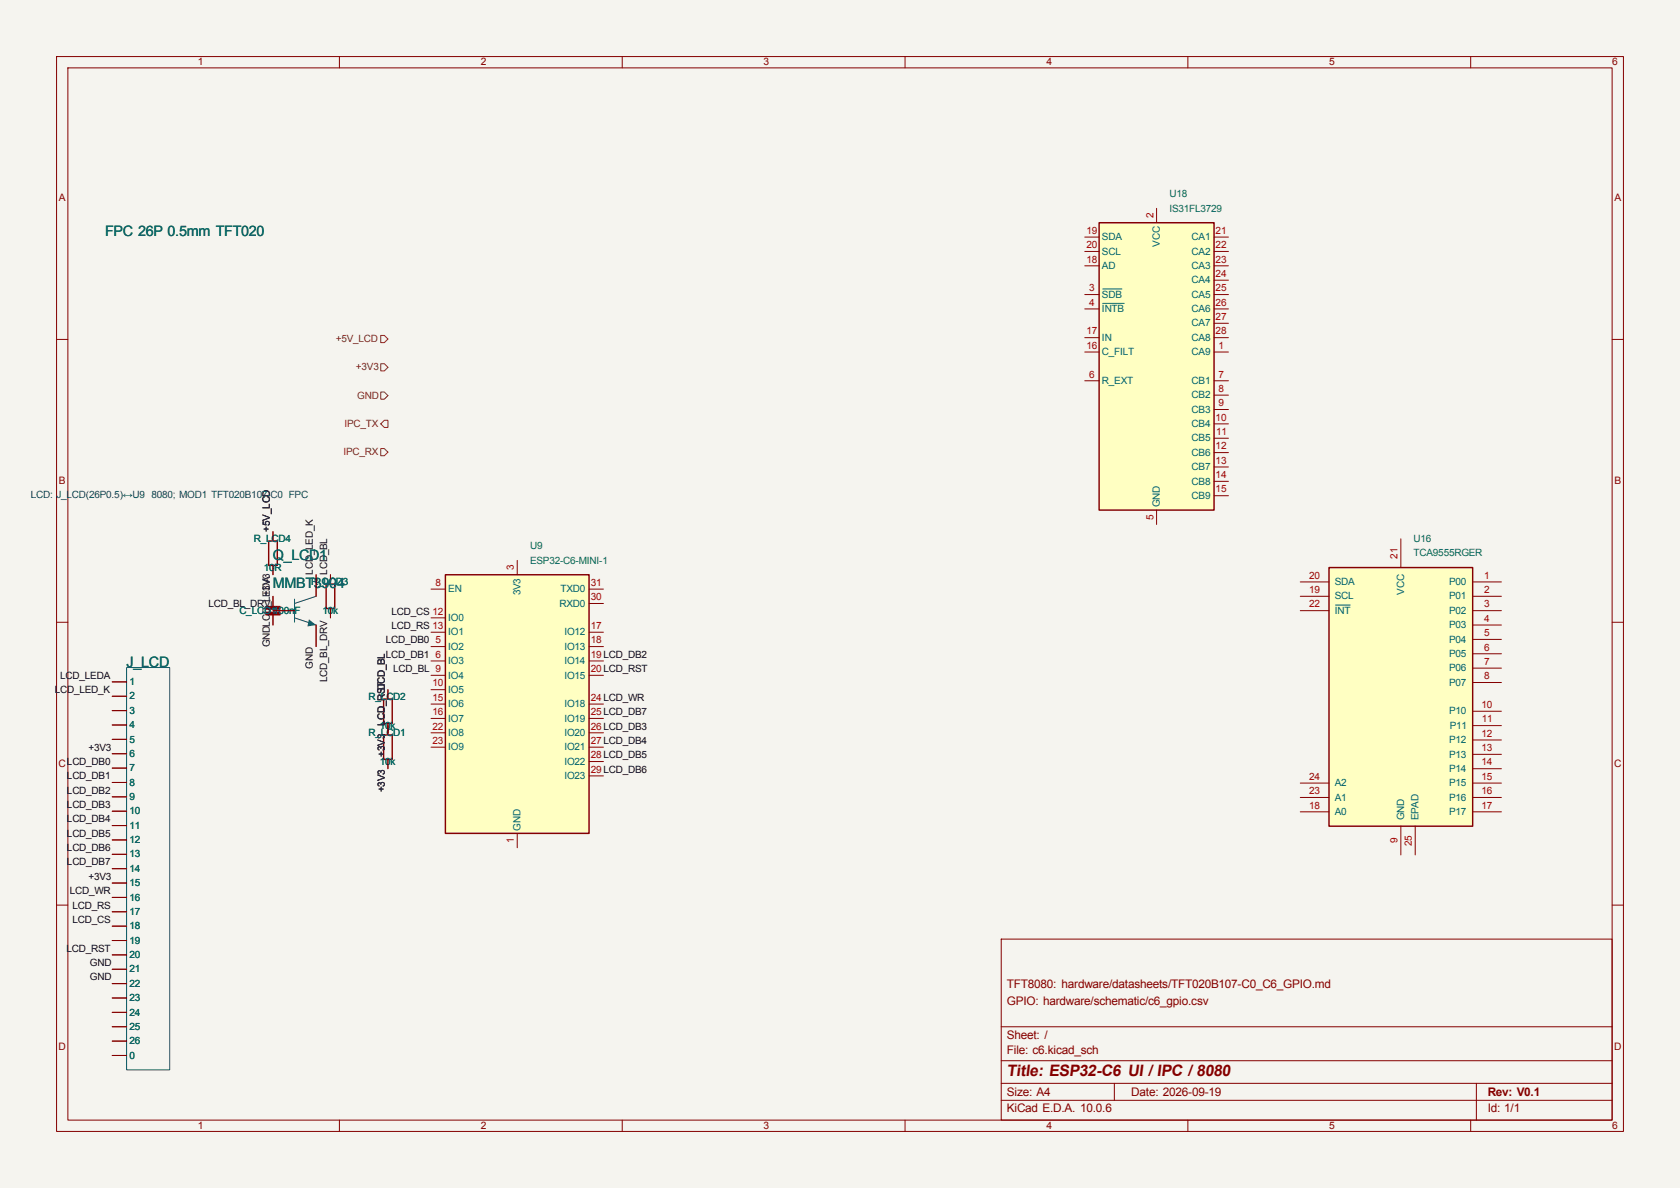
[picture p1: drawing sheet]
<svg xmlns="http://www.w3.org/2000/svg" width="297mm" height="210mm" viewBox="0 0 297 210" stroke-linecap="round" stroke-linejoin="round" font-family="sans-serif">
<path d="M0 0h297v210h-297z" fill="#f5f4ef" stroke="#f5f4ef" stroke-width=".18"/>
<g fill="none" stroke="#840000" stroke-width=".18">
<path d="M10 10h277v190h-277zM12 12h273v186h-273zM60 10v2M110 10v2M160 10v2M210 10v2M260 10v2M10 60h2M285 60h2M10 110h2M285 110h2M19.8 120.5h2.6"/>
<path d="M19.8 123.1h2.6M19.8 125.6h2.6M19.8 128.2h2.6M19.8 130.7h2.6M19.8 133.2h2.6M19.8 135.8h2.6M19.8 138.3h2.6M19.8 140.9h2.6M19.8 143.4h2.6M19.8 145.9h2.6M19.8 148.5h2.6M19.8 151h2.6"/>
<path d="M19.8 153.6h2.6M19.8 156.1h2.6M19.8 158.6h2.6M10 160h2M19.8 161.2h2.6M19.8 163.7h2.6M19.8 166.3h2.6M19.8 168.8h2.6M19.8 171.3h2.6M19.8 173.9h2.6M19.8 176.4h2.6M19.8 179h2.6"/>
<path d="M177 166h108v32h-108zM285 160h2M19.8 181.5h2.6M19.8 186.6h2.6M19.8 184h2.6M60 198v2M110 198v2M160 198v2M177 194.5h108M177 191.5h108M177 187.5h108M177 181.5h108"/>
<path d="M197 191.5v3M210 198v2M260 198v2M261 191.5v6.5"/>
</g>
<path d="M22.4 118h7.6v71.1h-7.6zM52.1 105.9v4.1M52.1 109.2l3.8 1.3M55.9 105.4l-3.8 1.3" fill="none" stroke="#1f4769" stroke-width=".18"/>
<path d="M54.6 109.5l1.3 1-1.5 .2z" fill="#1f4769"/>
<path d="M48.3 94v1.5M48.3 108h3.8M48.3 100.1v1.5M48.3 105.4v2M48.3 108.5v2M55.9 101.6v3.8M55.9 110.5v3.8" fill="none" stroke="#840000" stroke-width=".18"/>
<g fill="#840000" stroke="#840000" stroke-width=".18">
<path d="M47 107.2h2.5v.5h-2.5z"/>
<path d="M47 108.2h2.5v.5h-2.5z"/>
</g>
<path d="M47.5 95.6h1.5v4.3h-1.5z" fill="none" stroke="#840000" stroke-width=".25"/>
<path d="M78.7 101.6h25.4v45.7h-25.4z" fill="#ffffc2"/>
<path d="M57.7 103.3h1.5v4.3h-1.5zM78.7 101.6h25.4v45.7h-25.4zM67.8 123.6h1.5v4.3h-1.5zM67.8 129.9h1.5v4.3h-1.5z" fill="none" stroke="#840000" stroke-width=".25"/>
<g fill="none" stroke="#840000" stroke-width=".18">
<path d="M91.4 99.1v2.5M58.4 101.6v1.5M58.4 107.7v1.5M76.2 114.3h2.5M76.2 116.8h2.5M76.2 104.1h2.5M76.2 119.4h2.5M76.2 109.2h2.5M76.2 111.8h2.5M104.1 114.3h2.6M104.1 116.8h2.6M104.1 104.1h2.6"/>
<path d="M104.1 119.4h2.6M104.1 111.8h2.6M104.1 106.7h2.6M68.6 121.9v1.5M68.6 128v1.8M68.6 134.4v1.5M76.2 121.9h2.5M76.2 124.5h2.5M76.2 127h2.5M76.2 129.5h2.5M76.2 132.1h2.5M104.1 124.5h2.6"/>
<path d="M104.1 127h2.6M104.1 129.5h2.6M104.1 132.1h2.6M104.1 134.6h2.6M104.1 137.2h2.6M91.4 147.3v2.6"/>
</g>
<path d="M234.9 100.3h25.4v45.8h-25.4z" fill="#ffffc2"/>
<path d="M234.9 100.3h25.4v45.8h-25.4z" fill="none" stroke="#840000" stroke-width=".25"/>
<g fill="none" stroke="#840000" stroke-width=".18">
<path d="M247.6 95.3v5M229.9 102.9h5M229.9 105.4h5M229.9 108h5M260.3 102.9h5.1M260.3 105.4h5.1M260.3 108h5.1M260.3 110.5h5.1M260.3 113h5.1M260.3 115.6h5.1M260.3 118.1h5.1M229.9 138.4h5"/>
<path d="M260.3 120.7h5.1M260.3 125.7h5.1M260.3 128.3h5.1M260.3 130.8h5.1M260.3 133.4h5.1M260.3 135.9h5.1M260.3 138.4h5.1M229.9 141h5M229.9 143.5h5M247.6 146.1v5M250.2 146.1v5M260.3 141h5.1"/>
<path d="M260.3 143.5h5.1"/>
</g>
<path d="M236.1 107h2.6" fill="none" stroke="#006464" stroke-width=".18"/>
<path d="M194.3 39.4h20.3v50.8h-20.3z" fill="#ffffc2"/>
<path d="M194.3 39.4h20.3v50.8h-20.3z" fill="none" stroke="#840000" stroke-width=".25"/>
<g fill="none" stroke="#840000" stroke-width=".18">
<path d="M204.5 36.8v2.6M191.8 52.1h2.5M191.8 54.6h2.5M191.8 59.7h2.5M191.8 47h2.5M191.8 41.9h2.5M191.8 44.5h2.5M214.6 52.1h2.6M214.6 54.6h2.6M214.6 59.7h2.6M214.6 47h2.6M214.6 41.9h2.6"/>
<path d="M214.6 44.5h2.6M214.6 49.5h2.6M214.6 57.2h2.6M191.8 62.2h2.5M191.8 67.3h2.5M214.6 62.2h2.6M214.6 67.3h2.6M214.6 69.9h2.6M214.6 72.4h2.6M214.6 74.9h2.6M214.6 77.5h2.6M48.3 94v1.5"/>
<path d="M204.5 90.2v2.5M214.6 80h2.6M214.6 82.6h2.6M214.6 85.1h2.6M214.6 87.6h2.6M48.3 100.1v1.5M48.3 105.4v2M48.3 108.5v2M48.3 108h3.8M55.9 101.6v3.8M55.9 110.5v3.8M58.4 101.6v1.5"/>
<path d="M58.4 107.7v1.5M19.8 120.5h2.6M19.8 123.1h2.6M19.8 125.6h2.6M19.8 128.2h2.6M19.8 130.7h2.6M19.8 133.2h2.6M19.8 135.8h2.6M19.8 138.3h2.6M68.6 121.9v1.5M68.6 128v1.8M68.6 134.4v1.5"/>
<path d="M19.8 140.9h2.6M19.8 143.4h2.6M19.8 145.9h2.6M19.8 148.5h2.6M19.8 151h2.6M19.8 153.6h2.6M19.8 156.1h2.6M19.8 158.6h2.6M19.8 161.2h2.6M19.8 163.7h2.6M19.8 166.3h2.6M19.8 168.8h2.6"/>
<path d="M19.8 171.3h2.6M19.8 173.9h2.6M19.8 176.4h2.6M19.8 179h2.6M19.8 186.6h2.6M19.8 181.5h2.6M19.8 184h2.6"/>
</g>
<path d="M194.9 51.1h3.4M194.9 53.6h3.8" fill="none" stroke="#006464" stroke-width=".18"/>
<path d="M67.3 59.3h.6l.7 .6-.7 .7h-.6zM67.3 69.3h.6l.7 .6-.7 .7h-.6zM67.3 79.3h.6l.7 .6-.7 .7h-.6zM67.3 64.3h.6l.7 .6-.7 .7h-.6zM67.9 74.3h.7v1.3h-.7l-.6-.7z" fill="none" stroke="#725600" stroke-width=".18"/>
<text font-size="2.8" fill="#840000" x="178" y="190.2">Title: ESP32-C6 UI / IPC / 8080</text>
<g font-size="2.5" fill="#006464">
<text x="18.6" y="41.7">FPC 26P 0.5mm TFT020</text>
<text x="48.3" y="98.9">Q_LCD1</text>
<text x="48.3" y="104">MMBT3904</text>
<text x="22.4" y="117.9">J_LCD</text>
</g>
<g font-size="2.1" fill="#840000">
<text x="178" y="177.7">GPIO: hardware/schematic/c6_gpio.csv</text>
<text x="178" y="174.7">TFT8080: hardware/datasheets/TFT020B107-C0_C6_GPIO.md</text>
<text x="178" y="183.7">Sheet: /</text>
<text x="178" y="186.4">File: c6.kicad_sch</text>
<text x="178" y="196.6">KiCad E.D.A. 10.0.6</text>
<text x="178" y="193.8">Size: A4</text>
<text x="200" y="193.8">Date: 2026-09-19</text>
<text x="263" y="193.8">Rev: V0.1</text>
<text x="263" y="196.6">Id: 1/1</text>
</g>
<g font-size="1.8" fill="#840000">
<text x="35" y="11.6">1</text>
<text x="85" y="11.6">2</text>
<text x="135" y="11.6">3</text>
<text x="185" y="11.6">4</text>
<text x="235" y="11.6">5</text>
<text x="285" y="11.6">6</text>
<text x="10.4" y="35.6">A</text>
<text x="285.4" y="35.6">A</text>
<text x="10.4" y="85.6">B</text>
<text x="285.4" y="85.6">B</text>
<text x="10.3" y="135.6">CLCD_DB0</text>
<text x="285.3" y="135.6">C</text>
<text x="10.3" y="185.6">D</text>
<text x="285.3" y="185.6">D</text>
<text x="35" y="199.6">1</text>
<text x="85" y="199.6">2</text>
<text x="135" y="199.6">3</text>
<text x="185" y="199.6">4</text>
<text x="235" y="199.6">5</text>
<text x="285" y="199.6">6</text>
</g>
<g font-size="1.8" fill="#006464">
<text x="206.7" y="34.9">U18</text>
<text x="206.7" y="37.4">IS31FL3729</text>
<text x="194.8" y="47.6">AD</text>
<text x="194.8" y="42.5">SDA</text>
<text x="194.8" y="45">SCL</text>
<text x="205" y="43.6" transform="rotate(-90 205 43.6)">VCC</text>
<text x="210.7" y="42.5">CA1</text>
<text x="210.7" y="45">CA2</text>
<text x="210.7" y="47.6">CA3</text>
<text x="194.8" y="52.6">SDB</text>
<text x="210.7" y="50.1">CA4</text>
<text x="210.7" y="52.6">CA5</text>
<text x="194.8" y="55.2">INTB</text>
<text x="210.7" y="55.2">CA6</text>
<text x="210.7" y="57.7">CA7</text>
<text x="194.8" y="62.8">C_FILT</text>
<text x="194.8" y="60.3">IN</text>
<text x="210.7" y="62.8">CA9</text>
<text x="210.7" y="60.3">CA8</text>
<text x="194.8" y="67.9">R_EXT</text>
<text x="210.7" y="67.9">CB1</text>
<text x="210.7" y="70.4">CB2</text>
<text x="210.7" y="73">CB3</text>
<text x="210.7" y="75.5">CB4</text>
<text x="210.7" y="78">CB5</text>
<text x="210.7" y="80.6">CB6</text>
<text x="210.7" y="83.1">CB7</text>
<text x="205" y="89.7" transform="rotate(-90 205 89.7)">GND</text>
<text x="210.7" y="85.7">CB8</text>
<text x="210.7" y="88.2">CB9</text>
<text x="44.9" y="95.8">R_LCD4</text>
<text x="249.9" y="95.8">U16</text>
<text x="46.6" y="100.9">10R</text>
<text x="93.7" y="97.1">U9</text>
<text x="93.7" y="99.6">ESP32-C6-MINI-1</text>
<text x="249.9" y="98.4">TCA9555RGER</text>
<text x="55" y="103.4">R_LCD3</text>
<text x="79.2" y="104.7">EN</text>
<text x="92" y="105.3" transform="rotate(-90 92 105.3)">3V3</text>
<text x="98.9" y="107.2">RXD0</text>
<text x="99.1" y="104.7">TXD0</text>
<text x="236" y="106">SCL</text>
<text x="236" y="103.4">SDA</text>
<text x="248.2" y="105.1" transform="rotate(-90 248.2 105.1)">VCC</text>
<text x="256.2" y="103.4">P00</text>
<text x="256.2" y="106">P01</text>
<text x="42.3" y="108.5">C_LCD1100nF</text>
<text x="57" y="108.5">10k</text>
<text x="79.2" y="109.8">IO0</text>
<text x="79.2" y="112.3">IO1</text>
<text x="99.8" y="112.3">IO12</text>
<text x="236" y="108.5">INT</text>
<text x="256.2" y="108.5">P02</text>
<text x="256.2" y="111.1">P03</text>
<text x="256.2" y="113.6">P04</text>
<text x="79.2" y="114.9">IO2</text>
<text x="79.2" y="117.4">IO3</text>
<text x="79.2" y="119.9">IO4</text>
<text x="99.8" y="114.9">IO13</text>
<text x="99.8" y="117.4">IO14</text>
<text x="99.8" y="119.9">IO15</text>
<text x="256.2" y="116.1">P05</text>
<text x="256.2" y="118.7">P06</text>
<text x="22.9" y="121.1">1</text>
<text x="22.9" y="123.6">2</text>
<text x="65.2" y="123.8">R_LCD2</text>
<text x="79.2" y="122.5">IO5</text>
<text x="79.2" y="125">IO6</text>
<text x="99.8" y="125">IO18</text>
<text x="256.2" y="121.2">P07</text>
<text x="22.9" y="126.2">3</text>
<text x="22.9" y="128.7">4</text>
<text x="22.9" y="131.3">5</text>
<text x="65.2" y="130.1">R_LCD1</text>
<text x="67.1" y="128.8">10k</text>
<text x="79.2" y="127.6">IO7</text>
<text x="79.2" y="130.1">IO8</text>
<text x="99.8" y="127.6">IO19</text>
<text x="99.8" y="130.1">IO20</text>
<text x="256.2" y="126.3">P10</text>
<text x="256.2" y="131.4">P12</text>
<text x="256.3" y="128.8">P11</text>
<text x="22.9" y="133.8">6</text>
<text x="22.9" y="136.3">7</text>
<text x="67.1" y="135.2">10k</text>
<text x="79.2" y="132.6">IO9</text>
<text x="99.8" y="132.6">IO21</text>
<text x="99.8" y="135.2">IO22</text>
<text x="99.8" y="137.7">IO23</text>
<text x="256.2" y="133.9">P13</text>
<text x="256.2" y="136.5">P14</text>
<text x="22.9" y="138.9">8</text>
<text x="22.9" y="141.4">9</text>
<text x="22.9" y="144">10</text>
<text x="236" y="141.5">A1</text>
<text x="236" y="139">A2</text>
<text x="256.2" y="139">P15</text>
<text x="256.2" y="141.5">P16</text>
<text x="22.9" y="146.5">11</text>
<text x="22.9" y="149">12</text>
<text x="92" y="146.8" transform="rotate(-90 92 146.8)">GND</text>
<text x="236" y="144.1">A0</text>
<text x="248.2" y="145" transform="rotate(-90 248.2 145)">GND</text>
<text x="250.8" y="145" transform="rotate(-90 250.8 145)">EPAD</text>
<text x="256.2" y="144.1">P17</text>
<text x="22.9" y="151.6">13</text>
<text x="22.9" y="154.1">14</text>
<text x="22.9" y="156.7">15</text>
<text x="22.9" y="159.2">16</text>
<text x="22.9" y="161.7">17</text>
<text x="22.9" y="164.3">18</text>
<text x="22.9" y="166.8">19</text>
<text x="22.9" y="169.4">20</text>
<text x="22.9" y="171.9">21</text>
<text x="22.9" y="174.4">22</text>
<text x="22.9" y="177">23</text>
<text x="22.9" y="179.5">24</text>
<text x="22.9" y="182.1">25</text>
<text x="22.9" y="184.6">26</text>
<text x="22.9" y="187.1">0</text>
</g>
<g font-size="1.8" fill="#a90000">
<text x="192.1" y="41.3">19</text>
<text x="203.9" y="38.6" transform="rotate(-90 203.9 38.6)">2</text>
<text x="214.9" y="41.3">21</text>
<text x="192.1" y="46.4">18</text>
<text x="192.1" y="43.9">20</text>
<text x="214.9" y="43.9">22</text>
<text x="214.9" y="46.4">23</text>
<text x="192.5" y="51.5">3</text>
<text x="214.9" y="49">24</text>
<text x="214.9" y="51.5">25</text>
<text x="192.1" y="59.1">17</text>
<text x="192.5" y="54">4</text>
<text x="214.9" y="54">26</text>
<text x="214.9" y="56.6">27</text>
<text x="214.9" y="59.1">28</text>
<text x="192.1" y="61.7">16</text>
<text x="215.4" y="61.7">1</text>
<text x="192.5" y="66.7">6</text>
<text x="215.4" y="66.7">7</text>
<text x="215.4" y="69.3">8</text>
<text x="215.4" y="71.8">9</text>
<text x="214.9" y="74.4">10</text>
<text x="215" y="76.9">11</text>
<text x="214.9" y="79.4">12</text>
<text x="214.9" y="82">13</text>
<text x="214.9" y="84.5">14</text>
<text x="214.9" y="87.1">15</text>
<text x="203.9" y="91.9" transform="rotate(-90 203.9 91.9)">5</text>
<text x="90.9" y="100.8" transform="rotate(-90 90.9 100.8)">3</text>
<text x="247.1" y="98.8" transform="rotate(-90 247.1 98.8)">21</text>
<text x="77" y="103.6">8</text>
<text x="104.4" y="106.1">30</text>
<text x="104.4" y="103.6">31</text>
<text x="231.4" y="104.8">19</text>
<text x="231.4" y="102.3">20</text>
<text x="231.4" y="107.4">22</text>
<text x="262.4" y="102.3">1</text>
<text x="262.4" y="104.8">2</text>
<text x="262.4" y="107.4">3</text>
<text x="77" y="113.7">5</text>
<text x="104.4" y="111.2">17</text>
<text x="104.4" y="113.7">18</text>
<text x="262.4" y="109.9">4</text>
<text x="262.4" y="112.5">5</text>
<text x="77" y="116.3">6</text>
<text x="104.4" y="116.3">19 LCD_DB2</text>
<text x="104.4" y="118.8">20 LCD_RST</text>
<text x="262.4" y="115">6</text>
<text x="262.4" y="117.5">7</text>
<text x="76.5" y="121.3">10</text>
<text x="76.5" y="123.9">15</text>
<text x="104.4" y="123.9">24 LCD_WR</text>
<text x="261.9" y="125.2">10</text>
<text x="262.4" y="120.1">8</text>
<text x="76.5" y="126.4">16</text>
<text x="76.5" y="129">22</text>
<text x="76.5" y="131.5">23</text>
<text x="104.4" y="126.4">25 LCD_DB7</text>
<text x="104.4" y="129">26 LCD_DB3</text>
<text x="104.4" y="131.5">27 LCD_DB4</text>
<text x="261.9" y="130.2">12</text>
<text x="262" y="127.7">11</text>
<text x="104.4" y="134">28 LCD_DB5</text>
<text x="104.4" y="136.6">29 LCD_DB6</text>
<text x="231.4" y="137.9">24</text>
<text x="261.9" y="132.8">13</text>
<text x="261.9" y="135.3">14</text>
<text x="261.9" y="137.9">15</text>
<text x="231.4" y="142.9">18</text>
<text x="231.4" y="140.4">23</text>
<text x="261.9" y="140.4">16</text>
<text x="261.9" y="142.9">17</text>
<text x="90.9" y="149.1" transform="rotate(-90 90.9 149.1)">1</text>
<text x="247.1" y="149.1" transform="rotate(-90 247.1 149.1)">9</text>
<text x="249.6" y="149.6" transform="rotate(-90 249.6 149.6)">25</text>
</g>
<g font-size="1.8" fill="#725600">
<text x="59.4" y="60.5">+5V_LCD</text>
<text x="62.9" y="65.5">+3V3</text>
<text x="63.2" y="70.5">GND</text>
<text x="60.9" y="75.5">IPC_TX</text>
<text x="60.7" y="80.5">IPC_RX</text>
</g>
<text font-size="1.8" fill="#0000c2" x="5.4" y="88">LCD: J_LCD(26P0.5)↔U9 8080; MOD1 TFT020B107-C0 FPC</text>
<g font-size="1.8" fill="#0f0f0f">
<text x="47.7" y="94" transform="rotate(-90 47.7 94)">+5V_LCD</text>
<text x="55.3" y="101.6" transform="rotate(-90 55.3 101.6)">LCD_LED_K</text>
<text x="57.9" y="101.6" transform="rotate(-90 57.9 101.6)">LCD_BL</text>
<text x="36.8" y="107.4">LCD_BL_DRV</text>
<text x="47.7" y="105.4" transform="rotate(-90 47.7 105.4)">+3V3</text>
<text x="68.2" y="113.7">LCD_DB0</text>
<text x="69.2" y="108.7">LCD_CS 12</text>
<text x="69.2" y="111.2">LCD_RS 13</text>
<text x="10.7" y="120">LCD_LEDA</text>
<text x="47.7" y="114.4" transform="rotate(-90 47.7 114.4)">GNDLCD_LEDA</text>
<text x="55.3" y="118.2" transform="rotate(-90 55.3 118.2)">GND</text>
<text x="68.2" y="116.3">LCD_DB1</text>
<text x="69.5" y="118.8">LCD_BL 9</text>
<text x="9.7" y="122.5">LCD_LED_K</text>
<text x="57.9" y="120.6" transform="rotate(-90 57.9 120.6)">LCD_BL_DRV</text>
<text x="68" y="121.9" transform="rotate(-90 68 121.9)">LCD_BL</text>
<text x="68" y="128.3" transform="rotate(-90 68 128.3)">LCD_RST</text>
<text x="11.8" y="137.8">LCD_DB1</text>
<text x="15.6" y="132.7">+3V3</text>
<text x="68" y="133.7" transform="rotate(-90 68 133.7)">+3V3</text>
<text x="11.8" y="140.3">LCD_DB2</text>
<text x="11.8" y="142.8">LCD_DB3</text>
<text x="68" y="140.1" transform="rotate(-90 68 140.1)">+3V3</text>
<text x="11.8" y="145.4">LCD_DB4</text>
<text x="11.8" y="147.9">LCD_DB5</text>
<text x="11.8" y="150.5">LCD_DB6</text>
<text x="11.8" y="153">LCD_DB7</text>
<text x="15.6" y="155.5">+3V3</text>
<text x="12.3" y="158.1">LCD_WR</text>
<text x="12.8" y="160.6">LCD_RS</text>
<text x="12.8" y="163.2">LCD_CS</text>
<text x="11.7" y="168.2">LCD_RST</text>
<text x="15.9" y="170.8">GND</text>
<text x="15.9" y="173.3">GND</text>
</g>
</svg>
